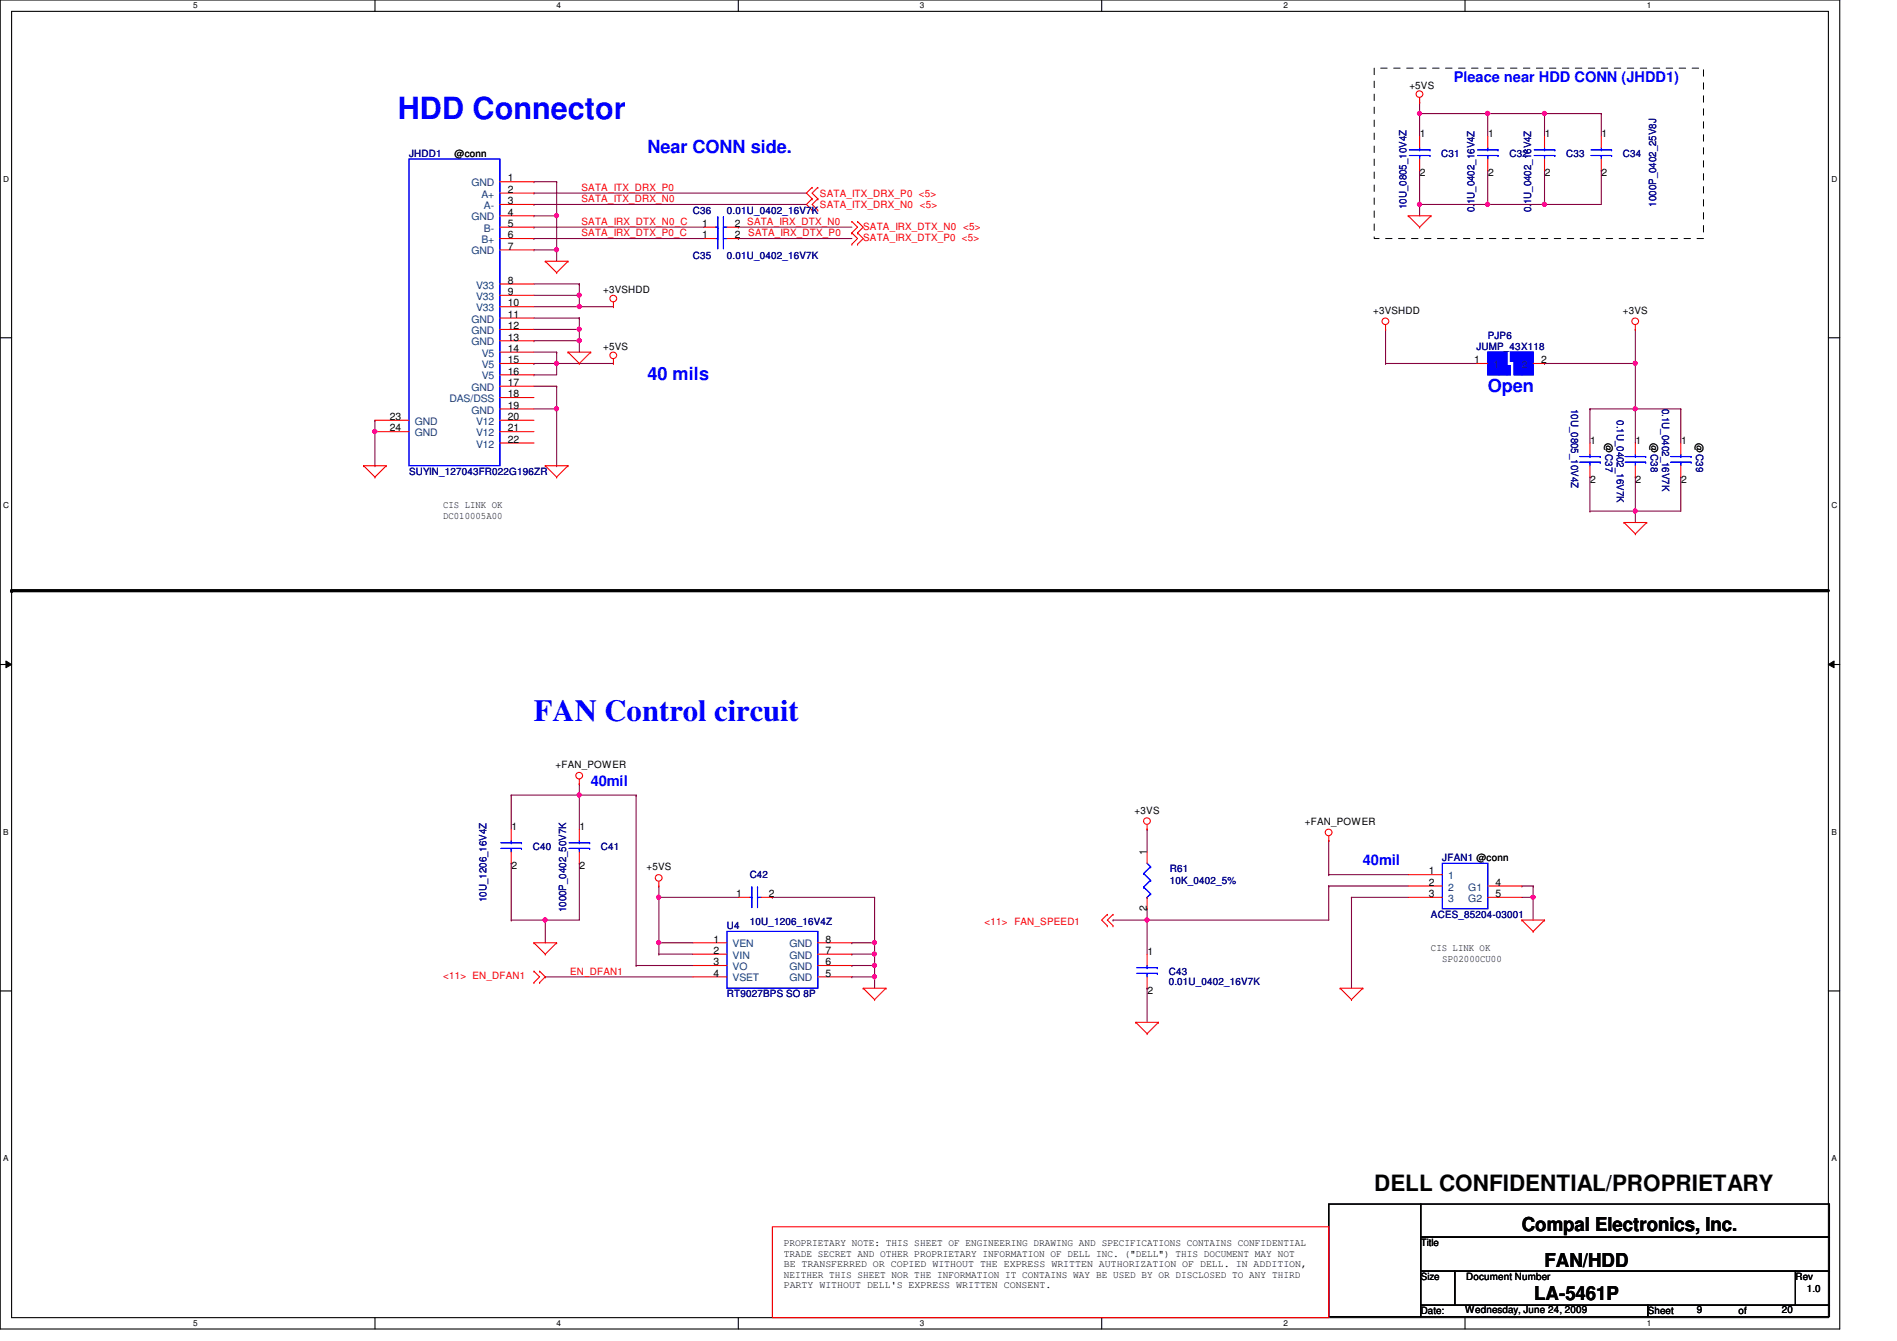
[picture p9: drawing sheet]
<svg xmlns="http://www.w3.org/2000/svg" width="297mm" height="210mm" viewBox="0 0 297 210" stroke-linecap="round" stroke-linejoin="round" font-family="sans-serif">
<path d="M0 0h288.1v208h-288.1zM1.8 1.8h284.5v204.4h-284.5z" fill="none" stroke="#000" stroke-width=".17"/>
<g fill="#fff">
<path d="M30.3 .2h.6v1.4h-.6z"/>
<path d="M30.3 206.4h.6v1.4h-.6z"/>
</g>
<path d="M58.7 0v1.8M58.7 206.2v1.8" fill="none" stroke="#000" stroke-width=".17"/>
<g fill="#fff">
<path d="M87.2 .2h.6v1.4h-.6z"/>
<path d="M87.2 206.4h.6v1.4h-.6z"/>
</g>
<path d="M115.6 0v1.8M115.6 206.2v1.8" fill="none" stroke="#000" stroke-width=".17"/>
<g fill="#fff">
<path d="M144.1 .2h.6v1.4h-.6z"/>
<path d="M144.1 206.4h.6v1.4h-.6z"/>
</g>
<path d="M172.5 0v1.8M172.5 206.2v1.8" fill="none" stroke="#000" stroke-width=".17"/>
<g fill="#fff">
<path d="M201 .2h.6v1.4h-.6z"/>
<path d="M201 206.4h.6v1.4h-.6z"/>
</g>
<path d="M229.4 0v1.8M229.4 206.2v1.8" fill="none" stroke="#000" stroke-width=".17"/>
<g fill="#fff">
<path d="M257.8 .2h.7v1.4h-.7z"/>
<path d="M257.8 206.4h.7v1.4h-.7z"/>
<path d="M.5 27.3h.9v1.4h-.9z"/>
<path d="M286.8 27.3h.9v1.4h-.9z"/>
<path d="M.5 78.4h.9v1.4h-.9z"/>
<path d="M286.8 78.4h.9v1.4h-.9z"/>
</g>
<path d="M0 52.9h1.8M286.3 52.9h1.8" fill="none" stroke="#000" stroke-width=".17"/>
<g fill="#fff">
<path d="M.5 129.5h.8v1.4h-.8z"/>
<path d="M286.8 129.5h.8v1.4h-.8z"/>
</g>
<path d="M0 104h1.8M286.3 104h1.8" fill="none" stroke="#000" stroke-width=".17"/>
<path d="M.9 103.5l.9 .5-.9 .5zM286.3 104l.9-.5v1z" fill="#000"/>
<path d="M.9 103.5l.9 .5-.9 .5zM286.3 104l.9-.5v1z" fill="none" stroke="#000" stroke-width=".16"/>
<g fill="#fff">
<path d="M.5 180.6h.8v1.4h-.8z"/>
<path d="M286.8 180.6h.8v1.4h-.8z"/>
</g>
<path d="M0 155.1h1.8M286.3 155.1h1.8" fill="none" stroke="#000" stroke-width=".17"/>
<g fill="none" stroke="#800040" stroke-width=".17">
<path d="M208.1 138.7h.1M208.1 136.9h.1M208.1 138.7h12.4M208.1 136.9h12.4M238.3 138.7h.1M238.3 138.7h1.8M179.6 144h.1M179.6 144h28.5M211.6 140.5h.1M211.6 140.5v14.2M211.6 140.5h8.9M240.1 140.5h.1"/>
<path d="M240.1 140.5v3.5"/>
</g>
<circle cx="179.6" cy="144" r=".32" fill="#f0f"/>
<circle cx="179.6" cy="144" r=".32" fill="none" stroke="#f0f" stroke-width=".17"/>
<path d="M208.1 138.7h.1M208.1 138.7v5.3M103.2 140.5h.1M103.2 140.5h12.4M174.3 144h.1M174.3 144h5.3M179.6 144h.1M179.6 142.2h.1M179.6 142.2v7.2" fill="none" stroke="#800040" stroke-width=".17"/>
<circle cx="103.1" cy="140.4" r=".32" fill="#f0f"/>
<circle cx="103.1" cy="140.4" r=".32" fill="none" stroke="#f0f" stroke-width=".17"/>
<path d="M103.2 138.7h.1M103.2 138.7v1.8M85.4 152.9h.1M85.4 152.9h23.1M99.6 151.1h.1M99.6 151.1h8.9M103.2 147.6h.1M103.2 147.6v1.8" fill="none" stroke="#800040" stroke-width=".17"/>
<circle cx="103.1" cy="147.5" r=".32" fill="#f0f"/>
<circle cx="103.1" cy="147.5" r=".32" fill="none" stroke="#f0f" stroke-width=".17"/>
<g fill="none" stroke="#800040" stroke-width=".17">
<path d="M90.7 124.5h.1M90.7 124.5h8.9M99.6 124.5h.1M99.6 124.5v26.6M103.2 140.5h.1M103.2 147.6h.1M103.2 149.4h.1M103.2 140.5v7.1M103.2 147.6h5.3M103.2 149.4h5.3M120.9 140.5h.1M120.9 140.5h16"/>
<path d="M133.4 149.4h.1M133.4 151.1h.1M133.4 151.1h3.5M136.9 147.6h.1M136.9 152.9h.1M136.9 147.6v1.8h-3.5M136.9 152.9v1.8"/>
</g>
<circle cx="136.9" cy="152.9" r=".32" fill="#f0f"/>
<circle cx="136.9" cy="152.9" r=".32" fill="none" stroke="#f0f" stroke-width=".17"/>
<path d="M136.9 151.1h.1M136.9 151.1v1.8" fill="none" stroke="#800040" stroke-width=".17"/>
<circle cx="136.9" cy="151.1" r=".32" fill="#f0f"/>
<circle cx="136.9" cy="151.1" r=".32" fill="none" stroke="#f0f" stroke-width=".17"/>
<path d="M133.4 147.6h.1M133.4 147.6h3.5" fill="none" stroke="#800040" stroke-width=".17"/>
<circle cx="136.9" cy="147.5" r=".32" fill="#f0f"/>
<circle cx="136.9" cy="147.5" r=".32" fill="none" stroke="#f0f" stroke-width=".17"/>
<path d="M133.4 152.9h.1M133.4 152.9h3.5M136.9 149.4h.1M136.9 149.4v1.7" fill="none" stroke="#800040" stroke-width=".17"/>
<circle cx="136.9" cy="149.3" r=".32" fill="#f0f"/>
<circle cx="136.9" cy="149.3" r=".32" fill="none" stroke="#f0f" stroke-width=".17"/>
<path d="M87.2 28.4h.1M87.2 33.8h.1M87.2 28.4v10.7M136.9 140.5h.1M136.9 140.5v7.1" fill="none" stroke="#800040" stroke-width=".17"/>
<circle cx="87.1" cy="39.1" r=".32" fill="#f0f"/>
<circle cx="87.1" cy="39.1" r=".32" fill="none" stroke="#f0f" stroke-width=".17"/>
<circle cx="87.1" cy="33.8" r=".32" fill="#f0f"/>
<circle cx="87.1" cy="33.8" r=".32" fill="none" stroke="#f0f" stroke-width=".17"/>
<g fill="none" stroke="#800040" stroke-width=".17">
<path d="M222.3 17.8h.1M222.3 16h.1M222.3 16v5.3M241.8 17.8h.1M241.8 17.8v3.5M250.7 17.8h.1M250.7 17.8v3.5M83.6 28.4h.1M83.6 33.8h.1M83.6 39.1h.1M83.6 28.4h3.6M83.6 33.8h3.6"/>
<path d="M83.6 39.1h3.6M87.2 39.1h.1M87.2 39.1v1.8M222.3 26.7h.1M222.3 32h.1M222.3 26.7v7.1M233 26.7h.1M233 32h.1M233 26.7v5.3M241.8 26.7h.1M241.8 26.7v5.3h-8.8M250.7 26.7h.1"/>
<path d="M250.7 26.7v5.3"/>
</g>
<circle cx="232.9" cy="32" r=".32" fill="#f0f"/>
<circle cx="232.9" cy="32" r=".32" fill="none" stroke="#f0f" stroke-width=".17"/>
<path d="M233 17.8h.1M233 17.8h8.8" fill="none" stroke="#800040" stroke-width=".17"/>
<circle cx="232.9" cy="17.8" r=".32" fill="#f0f"/>
<circle cx="232.9" cy="17.8" r=".32" fill="none" stroke="#f0f" stroke-width=".17"/>
<path d="M241.8 17.8h.1M241.8 17.8h8.9" fill="none" stroke="#800040" stroke-width=".17"/>
<circle cx="241.8" cy="17.8" r=".32" fill="#f0f"/>
<circle cx="241.8" cy="17.8" r=".32" fill="none" stroke="#f0f" stroke-width=".17"/>
<path d="M233 17.8h.1M233 17.8v3.5M241.8 32h.1M241.8 32h8.9" fill="none" stroke="#800040" stroke-width=".17"/>
<circle cx="241.8" cy="32" r=".32" fill="#f0f"/>
<circle cx="241.8" cy="32" r=".32" fill="none" stroke="#f0f" stroke-width=".17"/>
<path d="M222.3 17.8h.1M222.3 17.8h10.7" fill="none" stroke="#800040" stroke-width=".17"/>
<circle cx="232.9" cy="17.8" r=".32" fill="#f0f"/>
<circle cx="232.9" cy="17.8" r=".32" fill="none" stroke="#f0f" stroke-width=".17"/>
<circle cx="222.3" cy="17.8" r=".32" fill="#f0f"/>
<circle cx="222.3" cy="17.8" r=".32" fill="none" stroke="#f0f" stroke-width=".17"/>
<path d="M222.3 32h.1M222.3 32h10.7" fill="none" stroke="#800040" stroke-width=".17"/>
<circle cx="222.3" cy="32" r=".32" fill="#f0f"/>
<circle cx="222.3" cy="32" r=".32" fill="none" stroke="#f0f" stroke-width=".17"/>
<path d="M249 64h.1M249 64v5.3M256.1 64h.1M256.1 64h7.1" fill="none" stroke="#800040" stroke-width=".17"/>
<circle cx="256" cy="64" r=".32" fill="#f0f"/>
<circle cx="256" cy="64" r=".32" fill="none" stroke="#f0f" stroke-width=".17"/>
<path d="M256.1 80h.1M256.1 80h7.1" fill="none" stroke="#800040" stroke-width=".17"/>
<circle cx="256" cy="80" r=".32" fill="#f0f"/>
<circle cx="256" cy="80" r=".32" fill="none" stroke="#f0f" stroke-width=".17"/>
<g fill="none" stroke="#800040" stroke-width=".17">
<path d="M256.1 56.9h.1M256.1 56.9v12.4M249 74.7h.1M249 64h.1M249 74.7v5.3M249 64h7.1M256.1 64h.1M263.2 74.7h.1M263.2 64h.1M263.2 64v5.3M263.2 74.7v5.3M256.1 80h.1"/>
<path d="M256.1 80v1.8"/>
</g>
<circle cx="256" cy="56.9" r=".32" fill="#f0f"/>
<circle cx="256" cy="56.9" r=".32" fill="none" stroke="#f0f" stroke-width=".17"/>
<g fill="none" stroke="#800040" stroke-width=".17">
<path d="M217 56.9h.1M217 51.6h.1M217 56.9h14.2M217 51.6v5.3M241.8 56.9h.1M256.1 51.6h.1M256.1 51.6v5.3h-14.3M256.1 74.7h.1M256.1 74.7v5.3h-7.1M249 80h.1M179.6 129.8h.1M179.6 129.8v3.5"/>
<path d="M85.4 144h.1M85.4 144h5.3"/>
</g>
<circle cx="85.4" cy="144" r=".32" fill="#f0f"/>
<circle cx="85.4" cy="144" r=".32" fill="none" stroke="#f0f" stroke-width=".17"/>
<path d="M80 135.1h.1M80 124.5h.1M80 124.5v5.3M80 135.1v8.9M90.7 135.1h.1M90.7 124.5h.1M90.7 124.5v5.3M90.7 135.1v8.9" fill="none" stroke="#800040" stroke-width=".17"/>
<circle cx="90.7" cy="124.4" r=".32" fill="#f0f"/>
<circle cx="90.7" cy="124.4" r=".32" fill="none" stroke="#f0f" stroke-width=".17"/>
<g fill="none" stroke="#800040" stroke-width=".17">
<path d="M58.7 72.9h.1M58.7 67.6v5.3M80 124.5h.1M90.7 122.7h.1M90.7 122.7v1.8h-10.7M208.1 131.6h.1M208.1 131.6v5.3M80 144h.1M80 144h5.4M85.4 144h.1M85.4 144v3.6M179.6 154.7h.1"/>
<path d="M179.6 154.7v5.3"/>
</g>
<circle cx="58.7" cy="67.5" r=".32" fill="#f0f"/>
<circle cx="58.7" cy="67.5" r=".32" fill="none" stroke="#f0f" stroke-width=".17"/>
<path d="M83.6 48h12.5M90.7 48h.1M58.7 65.8h.1M58.7 65.8v1.8" fill="none" stroke="#800040" stroke-width=".17"/>
<circle cx="90.7" cy="48" r=".32" fill="#f0f"/>
<circle cx="90.7" cy="48" r=".32" fill="none" stroke="#f0f" stroke-width=".17"/>
<path d="M83.6 44.4h7.1M90.7 44.4h.1M90.7 44.4v1.8" fill="none" stroke="#800040" stroke-width=".17"/>
<circle cx="90.7" cy="46.2" r=".32" fill="#f0f"/>
<circle cx="90.7" cy="46.2" r=".32" fill="none" stroke="#f0f" stroke-width=".17"/>
<path d="M83.6 58.7h.1M83.6 46.2h7.1M83.6 58.7h3.6M87.2 56.9h.1M87.2 56.9h8.9M90.7 46.2h.1M90.7 46.2v1.8" fill="none" stroke="#800040" stroke-width=".17"/>
<circle cx="87.1" cy="56.9" r=".32" fill="#f0f"/>
<circle cx="87.1" cy="56.9" r=".32" fill="none" stroke="#f0f" stroke-width=".17"/>
<path d="M83.6 53.3h.1M83.6 53.3h7.1M83.6 49.8h7.1M90.7 49.8h.1M90.7 53.3h.1M90.7 53.3v1.8" fill="none" stroke="#800040" stroke-width=".17"/>
<circle cx="90.7" cy="53.3" r=".32" fill="#f0f"/>
<circle cx="90.7" cy="53.3" r=".32" fill="none" stroke="#f0f" stroke-width=".17"/>
<path d="M83.6 51.6h7.1M90.7 51.6h.1M90.7 49.8h.1M90.7 49.8v3.5" fill="none" stroke="#800040" stroke-width=".17"/>
<circle cx="90.7" cy="51.5" r=".32" fill="#f0f"/>
<circle cx="90.7" cy="51.5" r=".32" fill="none" stroke="#f0f" stroke-width=".17"/>
<path d="M83.6 56.9h.1M83.6 55.1h3.6M83.6 56.9h3.6M87.2 55.1h.1M87.2 56.9h.1M87.2 55.1v3.6M83.6 60.5h3.6M87.2 60.5h.1M87.2 64h.1M87.2 60.5v3.5" fill="none" stroke="#800040" stroke-width=".17"/>
<circle cx="87.1" cy="64" r=".32" fill="#f0f"/>
<circle cx="87.1" cy="64" r=".32" fill="none" stroke="#f0f" stroke-width=".17"/>
<g fill="none" stroke="#800040" stroke-width=".17">
<path d="M83.6 37.3h.1M83.6 35.6h.1M83.6 32h.1M83.6 30.2h.1M83.6 37.3h26.7M83.6 35.6h26.7M83.6 32h42.7M83.6 30.2h42.7M115.6 37.3h.1M115.6 35.6h.1M115.6 37.3h17.8M115.6 35.6h17.8"/>
<path d="M83.6 64h3.6M87.2 64h.1M87.2 72.9h.1M87.2 64v8.9M238.3 140.5h1.8M240.1 140.5h.1"/>
</g>
<circle cx="240" cy="140.4" r=".32" fill="#f0f"/>
<circle cx="240" cy="140.4" r=".32" fill="none" stroke="#f0f" stroke-width=".17"/>
<path d="M240.1 138.7h.1M240.1 138.7v1.8" fill="none" stroke="#800040" stroke-width=".17"/>
<g fill="none" stroke="#f00" stroke-width=".17">
<path d="M222.3 16h.1M222.3 15.3v.7M110.3 35.6h1.8M113.8 35.6h1.8M127.2 31.1h.1M127.2 32.9h.1M127.2 29.3h.1M127.2 31.1l-.9 .9 .9 .9M127.2 29.3l-.9 .9 .9 .9M128.1 32.9h.1M128.1 31.1h.1M128.1 29.3h.1"/>
<path d="M128.1 29.3l-.9 .9 .9 .9M128.1 31.1l-.9 .9 .9 .9M133.4 38.2h.1M133.4 36.4h.1M133.4 34.7h.1M133.4 36.4l.9 .9-.9 .9M133.4 34.7l.9 .9-.9 .8M134.3 38.2h.1M134.3 36.4h.1M134.3 34.7h.1M134.3 36.4l.9 .9-.9 .9M134.3 34.7l.9 .9-.9 .8"/>
<path d="M220.5 33.8h.1M220.5 33.8h3.6M220.5 33.8l1.8 1.8M222.3 35.6h.1M224.1 33.8h.1M224.1 33.8l-1.8 1.8M85.4 40.9h.1M85.4 40.9h3.5M85.4 40.9l1.8 1.8M87.2 42.7h.1M88.9 40.9h.1M88.9 55.1h.1"/>
<path d="M88.9 40.9l-1.7 1.8M88.9 55.1h3.6M88.9 55.1l1.8 1.8M90.7 56.9h.1M92.5 55.1h.1M92.5 55.1l-1.8 1.8M96.1 48h.1M96.1 56.9h.1M96.1 47.3v.7M96.1 56.2v.7M217 51.6h.1M217 50.8v.8"/>
<path d="M256.1 51.6h.1M256.1 50.8v.8M56.9 72.9h.1M56.9 72.9h3.6M56.9 72.9l1.8 1.8M58.7 74.7h.1M60.5 72.9h.1M60.5 72.9l-1.8 1.8M85.4 72.9h.1M85.4 72.9h3.5M85.4 72.9l1.8 1.8M87.2 74.7h.1"/>
<path d="M88.9 72.9h.1M88.9 72.9l-1.7 1.8M254.3 81.8h.1M254.3 81.8h3.5M254.3 81.8l1.8 1.8M256.1 83.6h.1M257.8 81.8h.1M257.8 81.8l-1.7 1.8M80 129.8v1.8M80 133.3v1.8M90.7 122.7h.1M90.7 122v.7"/>
<path d="M90.7 129.8v1.8M90.7 133.3v1.8M103.2 138.7h.1M103.2 138v.7M179.6 129.8h.1M179.6 129.1v.7M208.1 131.6h.1M208.1 130.9v.7M83.6 147.6h.1M83.6 152h.1M83.6 153.8h.1M83.6 147.6h3.6"/>
<path d="M83.6 147.6l1.8 1.8M83.6 152l.9 .9-.9 .9M84.5 153.8h.1M84.5 152h.1M84.5 152l.9 .9-.9 .9M85.4 149.4h.1M87.2 147.6h.1M87.2 147.6l-1.8 1.8M115.6 140.5h1.8M119.2 140.5h1.7M135.2 154.7h.1M135.2 154.7h3.5"/>
<path d="M135.2 154.7l1.7 1.8M136.9 156.5h.1M138.7 154.7h.1M138.7 154.7l-1.8 1.8M173.4 143.1h.1M173.4 144.9h.1M173.4 143.1l-.9 .9 .9 .9M174.3 143.1h.1M174.3 144.9h.1M174.3 143.1l-.9 .9 .9 .9M209.8 154.7h.1M209.8 154.7h3.6"/>
<path d="M209.8 154.7l1.8 1.8M211.6 156.5h.1M213.4 154.7h.1M213.4 154.7l-1.8 1.8M238.3 144h.1M238.3 144h3.5M238.3 144l1.8 1.8M240.1 145.8h.1M241.8 144h.1M241.8 144l-1.7 1.8M177.8 160h.1M177.8 160h3.6"/>
<path d="M177.8 160l1.8 1.8M179.6 161.8h.1M181.4 160h.1M181.4 160l-1.8 1.8M120.9 192h87.2v14.2h-87.2z"/>
<circle cx="222.3" cy="14.7" r=".52"/>
<circle cx="96" cy="55.6" r=".52"/>
<circle cx="96" cy="46.7" r=".52"/>
<circle cx="216.9" cy="50.3" r=".52"/>
<circle cx="256.1" cy="50.3" r=".52"/>
<circle cx="90.7" cy="121.4" r=".52"/>
<circle cx="103.1" cy="137.4" r=".52"/>
<circle cx="179.6" cy="128.5" r=".52"/>
<circle cx="208" cy="130.3" r=".52"/>
</g>
<path d="M208.1 188.5h14.4v17.6h-14.4zM222.5 188.5h64v5.1h-64zM222.5 193.6h64v5.4h-64zM222.5 199h5.3v5.3h-5.3zM227.8 199h53.3v5.3h-53.3zM281.1 199h5.4v5.3h-5.4zM222.5 204.3h35.5v1.8h-35.5zM258 204.3h28.5v1.8h-28.5z" fill="none" stroke="#000" stroke-width=".17"/>
<path d="M1.8 92.5h284.5" fill="none" stroke="#000" stroke-width=".51"/>
<circle cx="1.8" cy="92.5" r=".25" fill="#000"/>
<path d="M215.2 10.7h51.5v26.6h-51.5z" fill="none" stroke="#000" stroke-width=".16" stroke-dasharray="1 1 1 1 1 1 1 1"/>
<g fill="none" stroke="#00f" stroke-width=".17">
<path d="M112.1 35.6h.3M112.4 35.6h.1M112.4 34h.1M112.4 34v3.2M113.3 34h.1M113.3 35.6h.1M113.3 35.6h.5M113.3 34v3.2M78.4 132.8h3.3M78.4 131.9h3.3M80 131.9h.1M80 132.8h.1"/>
<path d="M80 131.6v.3M80 132.8v.5M81.7 132.8h.1M81.7 131.9h.1M89.1 132.8h3.2M89.1 131.9h3.2M90.7 131.9h.1M90.7 132.8h.1M90.7 131.6v.3M90.7 132.8v.5M92.3 132.8h.1M92.3 131.9h.1"/>
<path d="M117.7 138.9h.1M117.7 138.9v3.2M118.6 138.9h.1M118.6 138.9v3.2M117.4 140.5h.3M117.7 140.5h.1M118.6 140.5h.1M118.6 140.5h.6"/>
</g>
<path d="M233 55.1h1.7v3.6h-1.7z" fill-rule="evenodd" fill="#00f"/>
<path d="M233 55.1h1.7v3.6h-1.7z" fill="none" stroke="#00f" stroke-width=".17"/>
<path d="M234.7 55.1h1.3v3.6h-1.3z" fill-rule="evenodd" fill="#00f"/>
<path d="M234.7 55.1h1.3v3.6h-1.3z" fill="none" stroke="#00f" stroke-width=".17"/>
<path d="M236 57.2h.5v1.5h-.5z" fill-rule="evenodd" fill="#00f"/>
<path d="M236 57.2h.5v1.5h-.5z" fill="none" stroke="#00f" stroke-width=".17"/>
<path d="M236.5 55.1h.6v1.5h-.6z" fill-rule="evenodd" fill="#00f"/>
<path d="M236.5 55.1h.6v1.5h-.6z" fill="none" stroke="#00f" stroke-width=".17"/>
<path d="M237.1 55.1h1.2v3.6h-1.2z" fill-rule="evenodd" fill="#00f"/>
<path d="M237.1 55.1h1.2v3.6h-1.2z" fill="none" stroke="#00f" stroke-width=".17"/>
<path d="M238.3 55.1h1.8v3.6h-1.8z" fill-rule="evenodd" fill="#00f"/>
<path d="M238.3 55.1h1.8v3.6h-1.8z" fill="none" stroke="#00f" stroke-width=".17"/>
<path d="M233 55.1h1.7v3.6h-1.7z" fill-rule="evenodd" fill="#00f"/>
<path d="M233 55.1h1.7v3.6h-1.7z" fill="none" stroke="#00f" stroke-width=".17"/>
<path d="M234.7 55.1h1.3v3.6h-1.3z" fill-rule="evenodd" fill="#00f"/>
<path d="M234.7 55.1h1.3v3.6h-1.3z" fill="none" stroke="#00f" stroke-width=".17"/>
<path d="M236 57.2h.5v1.5h-.5z" fill-rule="evenodd" fill="#00f"/>
<path d="M236 57.2h.5v1.5h-.5z" fill="none" stroke="#00f" stroke-width=".17"/>
<path d="M236.5 55.1h.6v1.5h-.6z" fill-rule="evenodd" fill="#00f"/>
<path d="M236.5 55.1h.6v1.5h-.6z" fill="none" stroke="#00f" stroke-width=".17"/>
<path d="M237.1 55.1h1.2v3.6h-1.2z" fill-rule="evenodd" fill="#00f"/>
<path d="M237.1 55.1h1.2v3.6h-1.2z" fill="none" stroke="#00f" stroke-width=".17"/>
<path d="M238.3 55.1h1.8v3.6h-1.8z" fill-rule="evenodd" fill="#00f"/>
<g fill="none" stroke="#00f" stroke-width=".17">
<path d="M64 24.9h14.3v48h-14.3zM112.1 37.3h.3M112.4 37.3h.1M112.4 35.7h.1M112.4 35.7v3.2M113.3 35.7h.1M113.3 37.3h.1M113.3 37.3h.5M113.3 35.7v3.2M220.7 24.3h3.2M220.7 23.5h3.2M222.3 23.5h.1"/>
<path d="M222.3 24.3h.1M222.3 23.1v.4M222.3 24.3v.6M223.9 24.3h.1M223.9 23.5h.1M231.3 24.3h3.3M231.3 23.5h3.3M233 23.5h.1M233 24.3h.1M233 23.1v.4M233 24.3v.6M234.6 24.3h.1"/>
<path d="M234.6 23.5h.1M240.2 24.3h3.3M240.2 23.5h3.3M241.8 23.5h.1M241.8 24.3h.1M241.8 23.1v.4M241.8 24.3v.6M243.5 24.3h.1M243.5 23.5h.1M249.1 24.3h3.2M249.1 23.5h3.2M250.7 23.5h.1"/>
<path d="M250.7 24.3h.1M250.7 23.1v.4M250.7 24.3v.6M252.3 24.3h.1M252.3 23.5h.1M238.3 55.1h1.8v3.6h-1.8zM247.3 72.3h3.3M247.3 71.5h3.3M249 71.5h.1M249 72.3h.1M249 71.1v.4M249 72.3v.6"/>
<path d="M250.6 72.3h.1M250.6 71.5h.1M254.5 72.3h3.2M254.5 71.5h3.2M256.1 71.5h.1M256.1 72.3h.1M256.1 71.1v.4M256.1 72.3v.6M257.7 72.3h.1M257.7 71.5h.1M261.6 72.3h3.2M261.6 71.5h3.2"/>
<path d="M263.2 71.5h.1M263.2 72.3h.1M263.2 71.1v.4M263.2 72.3v.6M264.8 72.3h.1M264.8 71.5h.1M179.1 136.7h.1M179.1 138.9h.1M179.1 136.7l1.1 1.1M179.1 138.9l1.1 1M179.6 135.1l.6 .6M180.2 135.7h.1"/>
<path d="M180.2 137.8h.1M180.2 139.9h.1M180.2 135.7l-1.1 1M180.2 137.8l-1.1 1.1M180.2 139.9l-.6 .6M225.8 135.1h7.2v7.1h-7.2zM113.8 145.8h14.3v8.9h-14.3zM178 152.4h3.2M178 151.5h3.2M179.6 140.5h.1M179.6 151.5h.1M179.6 152.4h.1"/>
<path d="M179.6 151.1v.4M179.6 152.4v.5M181.2 152.4h.1M181.2 151.5h.1"/>
</g>
<g fill="none" stroke="#f00" stroke-width=".17">
<path d="M78.3 37.3h5.3M78.3 28.4h5.3M78.3 30.2h5.3M78.3 32h5.3M78.3 33.8h5.3M78.3 35.6h5.3M78.3 39.1h5.3M110.3 37.3h1.8M113.8 37.3h1.8M222.3 21.3v1.8M222.3 24.9v1.8M233 21.3v1.8"/>
<path d="M233 24.9v1.8M241.8 21.3v1.8M241.8 24.9v1.8M250.7 21.3v1.8M250.7 24.9v1.8M78.3 56.9h5.3M78.3 44.4h5.3M78.3 46.2h5.3M78.3 48h5.3M78.3 49.8h5.3M78.3 51.6h5.3M78.3 53.3h5.3"/>
<path d="M78.3 55.1h5.3M78.3 58.7h5.3M231.2 56.9h1.8M240.1 56.9h1.7M58.7 65.8h5.3M58.7 67.6h5.3M78.3 60.5h5.3M78.3 62.2h5.3M78.3 64h5.3M78.3 65.8h5.3M78.3 67.6h5.3M78.3 69.3h5.3"/>
<path d="M249 69.3v1.8M249 72.9v1.8M256.1 69.3v1.8M256.1 72.9v1.8M263.2 69.3v1.8M263.2 72.9v1.8M179.6 133.3v1.8M220.5 136.9h5.3M220.5 138.7h5.3M233 138.7h5.3M108.5 147.6h5.3M108.5 149.4h5.3"/>
<path d="M108.5 152.9h5.3M108.5 151.1h5.3M128.1 147.6h5.3M128.1 149.4h5.3M128.1 152.9h5.3M128.1 151.1h5.3M179.6 140.5v1.7M179.6 149.4v1.7M179.6 152.9v1.8M220.5 140.5h5.3M233 140.5h5.3"/>
</g>
<circle cx="179.6" cy="144" r=".32" fill="#f0f"/>
<circle cx="179.6" cy="144" r=".32" fill="none" stroke="#f0f" stroke-width=".17"/>
<circle cx="103.1" cy="140.4" r=".32" fill="#f0f"/>
<circle cx="103.1" cy="140.4" r=".32" fill="none" stroke="#f0f" stroke-width=".17"/>
<circle cx="103.1" cy="147.5" r=".32" fill="#f0f"/>
<circle cx="103.1" cy="147.5" r=".32" fill="none" stroke="#f0f" stroke-width=".17"/>
<circle cx="136.9" cy="152.9" r=".32" fill="#f0f"/>
<circle cx="136.9" cy="152.9" r=".32" fill="none" stroke="#f0f" stroke-width=".17"/>
<circle cx="136.9" cy="151.1" r=".32" fill="#f0f"/>
<circle cx="136.9" cy="151.1" r=".32" fill="none" stroke="#f0f" stroke-width=".17"/>
<circle cx="136.9" cy="147.5" r=".32" fill="#f0f"/>
<circle cx="136.9" cy="147.5" r=".32" fill="none" stroke="#f0f" stroke-width=".17"/>
<circle cx="136.9" cy="149.3" r=".32" fill="#f0f"/>
<circle cx="136.9" cy="149.3" r=".32" fill="none" stroke="#f0f" stroke-width=".17"/>
<circle cx="87.1" cy="39.1" r=".32" fill="#f0f"/>
<circle cx="87.1" cy="39.1" r=".32" fill="none" stroke="#f0f" stroke-width=".17"/>
<circle cx="87.1" cy="33.8" r=".32" fill="#f0f"/>
<circle cx="87.1" cy="33.8" r=".32" fill="none" stroke="#f0f" stroke-width=".17"/>
<circle cx="232.9" cy="32" r=".32" fill="#f0f"/>
<circle cx="232.9" cy="32" r=".32" fill="none" stroke="#f0f" stroke-width=".17"/>
<circle cx="232.9" cy="17.8" r=".32" fill="#f0f"/>
<circle cx="232.9" cy="17.8" r=".32" fill="none" stroke="#f0f" stroke-width=".17"/>
<circle cx="241.8" cy="17.8" r=".32" fill="#f0f"/>
<circle cx="241.8" cy="17.8" r=".32" fill="none" stroke="#f0f" stroke-width=".17"/>
<circle cx="241.8" cy="32" r=".32" fill="#f0f"/>
<circle cx="241.8" cy="32" r=".32" fill="none" stroke="#f0f" stroke-width=".17"/>
<circle cx="232.9" cy="17.8" r=".32" fill="#f0f"/>
<circle cx="232.9" cy="17.8" r=".32" fill="none" stroke="#f0f" stroke-width=".17"/>
<circle cx="222.3" cy="17.8" r=".32" fill="#f0f"/>
<circle cx="222.3" cy="17.8" r=".32" fill="none" stroke="#f0f" stroke-width=".17"/>
<circle cx="222.3" cy="32" r=".32" fill="#f0f"/>
<circle cx="222.3" cy="32" r=".32" fill="none" stroke="#f0f" stroke-width=".17"/>
<circle cx="256" cy="64" r=".32" fill="#f0f"/>
<circle cx="256" cy="64" r=".32" fill="none" stroke="#f0f" stroke-width=".17"/>
<circle cx="256" cy="80" r=".32" fill="#f0f"/>
<circle cx="256" cy="80" r=".32" fill="none" stroke="#f0f" stroke-width=".17"/>
<circle cx="256" cy="56.9" r=".32" fill="#f0f"/>
<circle cx="256" cy="56.9" r=".32" fill="none" stroke="#f0f" stroke-width=".17"/>
<circle cx="85.4" cy="144" r=".32" fill="#f0f"/>
<circle cx="85.4" cy="144" r=".32" fill="none" stroke="#f0f" stroke-width=".17"/>
<circle cx="90.7" cy="124.4" r=".32" fill="#f0f"/>
<circle cx="90.7" cy="124.4" r=".32" fill="none" stroke="#f0f" stroke-width=".17"/>
<circle cx="58.7" cy="67.5" r=".32" fill="#f0f"/>
<circle cx="58.7" cy="67.5" r=".32" fill="none" stroke="#f0f" stroke-width=".17"/>
<circle cx="90.7" cy="48" r=".32" fill="#f0f"/>
<circle cx="90.7" cy="48" r=".32" fill="none" stroke="#f0f" stroke-width=".17"/>
<circle cx="90.7" cy="46.2" r=".32" fill="#f0f"/>
<circle cx="90.7" cy="46.2" r=".32" fill="none" stroke="#f0f" stroke-width=".17"/>
<circle cx="87.1" cy="56.9" r=".32" fill="#f0f"/>
<circle cx="87.1" cy="56.9" r=".32" fill="none" stroke="#f0f" stroke-width=".17"/>
<circle cx="90.7" cy="53.3" r=".32" fill="#f0f"/>
<circle cx="90.7" cy="53.3" r=".32" fill="none" stroke="#f0f" stroke-width=".17"/>
<circle cx="90.7" cy="51.5" r=".32" fill="#f0f"/>
<circle cx="90.7" cy="51.5" r=".32" fill="none" stroke="#f0f" stroke-width=".17"/>
<circle cx="87.1" cy="64" r=".32" fill="#f0f"/>
<circle cx="87.1" cy="64" r=".32" fill="none" stroke="#f0f" stroke-width=".17"/>
<circle cx="240" cy="140.4" r=".32" fill="#f0f"/>
<circle cx="240" cy="140.4" r=".32" fill="none" stroke="#f0f" stroke-width=".17"/>
<g font-size="4.8" fill="#00f">
<text x="62.3" y="18.7">HDD Connector</text>
<text x="83.6" y="112.8">FAN Control circuit</text>
</g>
<text font-size="3.5" x="215.2" y="186.4">DELL CONFIDENTIAL/PROPRIETARY</text>
<g font-size="3">
<text x="238.3" y="192.7">Compal Electronics, Inc.</text>
<text x="240.2" y="203.5">LA-5461P</text>
<text x="241.8" y="198.3">FAN/HDD</text>
</g>
<g font-size="2.8" fill="#00f">
<text x="101.4" y="24">Near CONN side.</text>
<text x="101.4" y="59.5">40 mils</text>
<text x="233" y="61.3">Open</text>
</g>
<g font-size="2.3" fill="#00f">
<text x="227.6" y="12.8">Pleace near HDD CONN (JHDD1)</text>
<text x="92.5" y="123">40mil</text>
<text x="213.4" y="135.5">40mil</text>
</g>
<g font-size="1.6">
<text x="220.7" y="13.9">+5VS</text>
<text x="222.3" y="21.5">1</text>
<text x="233" y="21.5">1</text>
<text x="241.9" y="21.5">1</text>
<text x="250.8" y="21.5">1</text>
<text x="71.2" y="24.6">@conn</text>
<text x="79.5" y="28.4">1</text>
<text x="222.3" y="27.6">2</text>
<text x="233" y="27.6">2</text>
<text x="241.9" y="27.6">2</text>
<text x="250.8" y="27.6">2</text>
<text x="79.5" y="30.2">2</text>
<text x="79.5" y="32">3</text>
<text x="79.5" y="33.7">4</text>
<text x="79.5" y="35.5">5</text>
<text x="109.9" y="35.5">1</text>
<text x="115.1" y="35.5">2 SATA_IRX_DTX_N0</text>
<text x="79.5" y="37.3">6</text>
<text x="79.5" y="39.1">7</text>
<text x="109.9" y="37.3">1</text>
<text x="115.1" y="37.3">2</text>
<text x="79.5" y="44.4">8</text>
<text x="79.5" y="46.2">9</text>
<text x="79.5" y="48">10</text>
<text x="94.4" y="45.9">+3VSHDD</text>
<text x="79.5" y="49.7">11</text>
<text x="79.5" y="51.5">12</text>
<text x="79.5" y="53.3">13</text>
<text x="215" y="49.1">+3VSHDD</text>
<text x="254.1" y="49.1">+3VS</text>
<text x="79.5" y="55.1">14</text>
<text x="79.5" y="56.9">15</text>
<text x="79.5" y="58.6">16</text>
<text x="94.4" y="54.8">+5VS</text>
<text x="230.8" y="56.9">1</text>
<text x="241.3" y="56.9">2</text>
<text x="61" y="65.7">23</text>
<text x="79.5" y="60.4">17</text>
<text x="79.5" y="62.2">18</text>
<text x="79.5" y="64">19</text>
<text x="79.5" y="65.7">20</text>
<text x="61" y="67.5">24</text>
<text x="79.5" y="67.5">21</text>
<text x="79.5" y="69.3">22</text>
<text x="249" y="69.5">1</text>
<text x="251.4" y="69.3" transform="rotate(90 251.4 69.3)">@C37</text>
<text x="256.1" y="69.5">1</text>
<text x="258.5" y="69.3" transform="rotate(90 258.5 69.3)">@C38</text>
<text x="263.2" y="69.5">1</text>
<text x="265.6" y="69.3" transform="rotate(90 265.6 69.3)">@C39</text>
<text x="249" y="75.6">2</text>
<text x="256.1" y="75.6">2</text>
<text x="263.2" y="75.6">2</text>
<text x="69.4" y="79.5">CIS LINK OK</text>
<text x="69.4" y="81.2">DC010005A00</text>
<text x="87" y="120.2">+FAN_POWER</text>
<text x="80.1" y="130">1</text>
<text x="90.8" y="130">1</text>
<text x="177.7" y="127.3">+3VS</text>
<text x="204.3" y="129.1">+FAN_POWER</text>
<text x="80.1" y="136">2</text>
<text x="90.8" y="136">2</text>
<text x="101.2" y="136.2">+5VS</text>
<text x="179.6" y="133.9" transform="rotate(-90 179.6 133.9)">1</text>
<text x="223.7" y="136.9">1</text>
<text x="115.3" y="140.4">1</text>
<text x="120.4" y="140.4">2</text>
<text x="179.6" y="142.6" transform="rotate(-90 179.6 142.6)">2</text>
<text x="223.7" y="138.6">2</text>
<text x="223.7" y="140.4">3</text>
<text x="234.2" y="138.6">4</text>
<text x="234.2" y="140.4">5</text>
<text x="111.7" y="147.5">1</text>
<text x="111.7" y="149.3">2</text>
<text x="129.3" y="147.5">8</text>
<text x="129.3" y="149.3">7</text>
<text x="179.7" y="149.5">1</text>
<text x="224.1" y="148.8">CIS LINK OK</text>
<text x="111.7" y="151.1">3</text>
<text x="111.7" y="152.9">4</text>
<text x="129.3" y="152.9">5</text>
<text x="129.3" y="151.1">6</text>
<text x="179.7" y="155.6">2</text>
<text x="225.8" y="150.6">SP02000CU00</text>
<text x="122.7" y="195">PROPRIETARY NOTE: THIS SHEET OF ENGINEERING DRAWING AND SPECIFICATIONS CONTAINS CONFIDENTIAL</text>
<text x="122.7" y="196.7">TRADE SECRET AND OTHER PROPRIETARY INFORMATION OF DELL INC. (&quot;DELL&quot;) THIS DOCUMENT MAY NOT</text>
<text x="222.5" y="195.1">Title</text>
<text x="122.7" y="198.3">BE TRANSFERRED OR COPIED WITHOUT THE EXPRESS WRITTEN AUTHORIZATION OF DELL. IN ADDITION,</text>
<text x="122.7" y="200">NEITHER THIS SHEET NOR THE INFORMATION IT CONTAINS WAY BE USED BY OR DISCLOSED TO ANY THIRD</text>
<text x="122.7" y="201.6">PARTY WITHOUT DELL'S EXPRESS WRITTEN CONSENT.</text>
<text x="222.5" y="200.4">Size</text>
<text x="229.6" y="200.4">Document Number</text>
<text x="281.1" y="200.4">Rev</text>
<text x="282.9" y="202.2">1.0</text>
<text x="222.5" y="205.7">Date:</text>
<text x="229.4" y="205.6">Wednesday, June 24, 2009</text>
<text x="258" y="205.7">Sheet</text>
<text x="265.7" y="205.6">9</text>
<text x="272.2" y="205.7">of</text>
<text x="279" y="205.6">20</text>
</g>
<g font-size="1.6" fill="#000080">
<text x="64" y="24.6">JHDD1</text>
<text x="225.7" y="24.6">C31</text>
<text x="236.3" y="24.6">C32</text>
<text x="245.2" y="24.6">C33</text>
<text x="254.1" y="24.6">C34</text>
<text x="108.5" y="33.4">C36</text>
<text x="113.8" y="33.4">0.01U_0402_16V7K</text>
<text x="220.2" y="32.7" transform="rotate(-90 220.2 32.7)">10U_0805_10V4Z</text>
<text x="230.9" y="33.2" transform="rotate(-90 230.9 33.2)">0.1U_0402_16V4Z</text>
<text x="239.8" y="33.2" transform="rotate(-90 239.8 33.2)">0.1U_0402_16V4Z</text>
<text x="259.3" y="32.3" transform="rotate(-90 259.3 32.3)">1000P_0402_25V8J</text>
<text x="108.5" y="40.6">C35</text>
<text x="113.8" y="40.6">0.01U_0402_16V7K</text>
<text x="233" y="53">PJP6</text>
<text x="231.2" y="54.8">JUMP_43X118</text>
<text x="246" y="64" transform="rotate(90 246 64)">10U_0805_10V4Z</text>
<text x="253.1" y="65.8" transform="rotate(90 253.1 65.8)">0.1U_0402_16V7K</text>
<text x="260.3" y="64" transform="rotate(90 260.3 64)">0.1U_0402_16V7K</text>
<text x="64" y="74.3">SUYIN_127043FR022G196ZR</text>
<text x="83.4" y="133">C40</text>
<text x="94.1" y="133">C41</text>
<text x="117.4" y="137.5">C42</text>
<text x="183.2" y="136.6">R61</text>
<text x="225.8" y="134.8">JFAN1 @conn</text>
<text x="76.2" y="141.2" transform="rotate(-90 76.2 141.2)">10U_1206_16V4Z</text>
<text x="88.6" y="142.8" transform="rotate(-90 88.6 142.8)">1000P_0402_50V7K</text>
<text x="183.2" y="138.3">10K_0402_5%</text>
<text x="224.1" y="143.7">ACES_85204-03001</text>
<text x="113.8" y="145.5">U4</text>
<text x="117.4" y="144.7">10U_1206_16V4Z</text>
<text x="183" y="152.6">C43</text>
<text x="183" y="154.2">0.01U_0402_16V7K</text>
<text x="113.8" y="156.1">RT9027BPS SO 8P</text>
</g>
<g font-size="1.6" fill="#004080">
<text x="73.8" y="29.2">GND</text>
<text x="73.8" y="34.5">GND</text>
<text x="75.4" y="30.9">A+</text>
<text x="75.8" y="32.7">A-</text>
<text x="73.8" y="39.8">GND</text>
<text x="75.4" y="38.1">B+</text>
<text x="75.8" y="36.3">B-</text>
<text x="74.5" y="45.2">V33</text>
<text x="74.5" y="46.9">V33</text>
<text x="73.8" y="50.5">GND</text>
<text x="73.8" y="52.3">GND</text>
<text x="74.5" y="48.7">V33</text>
<text x="73.8" y="54.1">GND</text>
<text x="75.4" y="55.8">V5</text>
<text x="75.4" y="57.6">V5</text>
<text x="75.4" y="59.4">V5</text>
<text x="233.8" y="57.6">1</text>
<text x="238.3" y="57.6">2</text>
<text x="70.4" y="62.9">DAS/DSS</text>
<text x="73.8" y="61.2">GND</text>
<text x="73.8" y="64.7">GND</text>
<text x="64.9" y="66.5">GND</text>
<text x="64.9" y="68.3">GND</text>
<text x="74.5" y="66.5">V12</text>
<text x="74.5" y="68.3">V12</text>
<text x="74.5" y="70.1">V12</text>
<text x="226.7" y="137.6">1</text>
<text x="226.7" y="139.4">2</text>
<text x="226.7" y="141.2">3</text>
<text x="229.9" y="139.4">G1</text>
<text x="229.9" y="141.2">G2</text>
<text x="114.7" y="148.3">VEN</text>
<text x="123.6" y="148.3">GND</text>
<text x="114.7" y="150.1">VIN</text>
<text x="114.7" y="151.8">VO</text>
<text x="114.7" y="153.6">VSET</text>
<text x="123.6" y="153.6">GND</text>
<text x="123.6" y="151.8">GND</text>
<text x="123.6" y="150.1">GND</text>
</g>
<g font-size="1.6" fill="#f00">
<text x="91.1" y="29.9">SATA_ITX_DRX_P0</text>
<text x="91.1" y="35.2">SATA_IRX_DTX_N0_C</text>
<text x="91.1" y="31.7">SATA_ITX_DRX_N0</text>
<text x="128.4" y="32.6">SATA_ITX_DRX_N0 &lt;5&gt;</text>
<text x="128.4" y="30.8">SATA_ITX_DRX_P0 &lt;5&gt;</text>
<text x="135.2" y="35.9">SATA_IRX_DTX_N0 &lt;5&gt;</text>
<text x="91.1" y="37">SATA_IRX_DTX_P0_C</text>
<text x="117.2" y="37">SATA_IRX_DTX_P0</text>
<text x="135.2" y="37.7">SATA_IRX_DTX_P0 &lt;5&gt;</text>
<text x="154.2" y="144.7">&lt;11&gt; FAN_SPEED1</text>
<text x="69.4" y="153.3">&lt;11&gt; EN_DFAN1</text>
<text x="89.3" y="152.6">EN_DFAN1</text>
</g>
<g font-size="1.3">
<text x="30.3" y="1.3">5</text>
<text x="87.2" y="1.3">4</text>
<text x="144.1" y="1.3">3</text>
<text x="201" y="1.3">2</text>
<text x="257.8" y="1.3">1</text>
<text x=".5" y="28.4">D</text>
<text x="286.8" y="28.4">D</text>
<text x=".5" y="79.5">C</text>
<text x="286.8" y="79.5">C</text>
<text x=".5" y="130.7">B</text>
<text x="286.8" y="130.7">B</text>
<text x=".5" y="181.8">A</text>
<text x="286.8" y="181.8">A</text>
<text x="30.3" y="207.6">5</text>
<text x="87.2" y="207.6">4</text>
<text x="144.1" y="207.6">3</text>
<text x="201" y="207.6">2</text>
<text x="257.8" y="207.6">1</text>
</g>
</svg>
